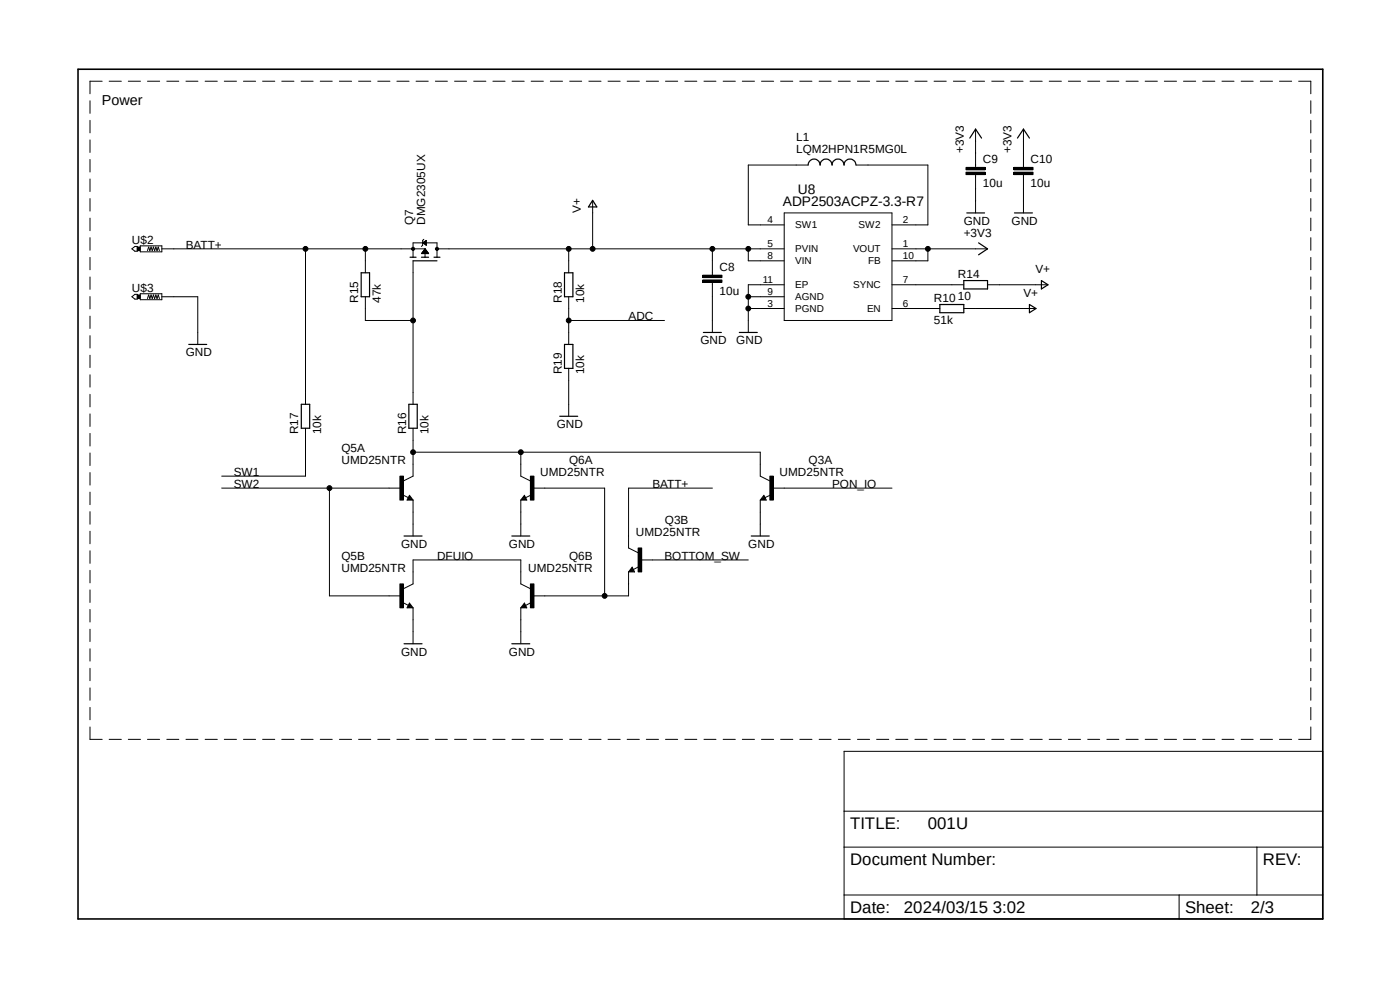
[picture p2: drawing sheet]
<svg xmlns="http://www.w3.org/2000/svg" width="297mm" height="210mm" viewBox="0 0 297 210" stroke-linecap="round" stroke-linejoin="round" font-family="sans-serif">
<path d="M16 14.4l265 181.1M281 14.4l-265 181.1" fill="none" stroke="#fff" stroke-width=".21"/>
<g fill="none" stroke="#000" stroke-width=".21">
<path d="M21.7 17.2h-2.6v2.7M23.2 17.2h2.5M27.2 17.2h2.6M31.3 17.2h2.6M35.4 17.2h2.5M39.5 17.2h2.5M43.5 17.2h2.6M47.6 17.2h2.6M51.6 17.2h2.6M55.7 17.2h2.6M59.8 17.2h2.6M63.9 17.2h2.5"/>
<path d="M67.9 17.2h2.6M72 17.2h2.6M76.1 17.2h2.6M80.1 17.2h2.6M84.2 17.2h2.6M88.3 17.2h2.5M92.4 17.2h2.5M96.4 17.2h2.6M100.5 17.2h2.6M104.6 17.2h2.5M108.6 17.2h2.6M112.7 17.2h2.6"/>
<path d="M116.8 17.2h2.5M120.9 17.2h2.5M124.9 17.2h2.6M129 17.2h2.6M133.1 17.2h2.5M137.1 17.2h2.6M141.2 17.2h2.6M145.3 17.2h2.5M149.4 17.2h2.5M153.4 17.2h2.6M157.5 17.2h2.6M161.5 17.2h2.6"/>
<path d="M165.6 17.2h2.6M169.7 17.2h2.6M173.8 17.2h2.5M177.8 17.2h2.6M181.9 17.2h2.6M186 17.2h2.6M190 17.2h2.6M194.1 17.2h2.6M198.2 17.2h2.5M202.3 17.2h2.5M206.3 17.2h2.6M210.4 17.2h2.6"/>
<path d="M214.5 17.2h2.5M218.5 17.2h2.6M222.6 17.2h2.6M226.7 17.2h2.5M230.8 17.2h2.5M234.8 17.2h2.6M238.9 17.2h2.6M243 17.2h2.5M247 17.2h2.6M251.1 17.2h2.6M255.1 17.2h2.6M259.2 17.2h2.6"/>
<path d="M263.3 17.2h2.6M267.4 17.2h2.6M271.4 17.2h2.6M275.5 17.2h2.6v2.7M19.1 21.4v2.6M19.1 25.5v2.7M19.1 29.7v2.6M19.1 33.8v2.7M19.1 38v2.6M171.4 35h-12.7v12.7h7.7M181.6 35h15.2v12.7h-7.6M204.9 36.5h4.1v.5h-4.1z"/>
<path d="M204.9 35.5h4.1v.5h-4.1zM207 27.4v8.1M207 37v8.2M215.1 36.5h4.1v.5h-4.1zM215.1 35.5h4.1v.5h-4.1zM217.1 27.4v8.1M217.1 37v8.2M278.1 21.4v2.6M278.1 25.5v2.7M278.1 29.7v2.6M278.1 33.8v2.7M278.1 38v2.6"/>
<path d="M19.1 42.1v2.7M19.1 46.3v2.6M19.1 50.4v2.7M19.1 54.6v2.6M19.1 58.8v2.6M28 52.8l.6-.5h.5v1h-.5zM29.1 52.4h.6v.8h-.6zM29.8 52.2h4.5v1.2h-4.5zM31.3 53.2l.2-.8 .3 .8 .2-.8 .3 .8 .3-.8 .2 .8 .3-.8 .2 .8 .3-.8 .2 .8M34.3 52.8h55.9M64.8 52.8v33M77.5 52.8v5.1"/>
<path d="M87.6 54.6v-3.1h5.1v3.1M87.6 55.3v30.5M89.5 53.7h1.4M89.6 53.6h1.2M89.6 53.5h1.2M89.7 51.5l.7-.5v1zM89.7 53.4h1M89.7 51.6h.7M89.7 53.3h.9M89.8 53.3h.8M89.9 51.4h.5M89.9 50.8l-.2 .2v1l-.3 .3"/>
<path d="M89.9 51.6h.5M89.9 53.2h.6M90 53.1h.4M90 51.3h.4M90 51.7h.4M90 53h.3M90.1 52.9h.2M90.1 51.2h.3M90.2 52.8v1.8M90.2 51.8h.2M90.2 52.8l.7 1h-1.5zM90.3 51.1h.1"/>
<path d="M90.3 51.9h.1M90.4 51h.1M90.4 52h.1M92.7 52.8h73.7M120.6 52.8v5.1M125.7 42.6v10.2M149.1 59.4h4.1v.5h-4.1zM149.1 58.4h4.1v.5h-4.1zM151.1 52.8v5.6M151.1 59.9v10.6M158.7 52.8v2.5h7.7M166.4 45.2h22.8v22.8h-22.8z"/>
<path d="M189.2 52.8h20.3M196.8 52.8v2.5h-7.6M278.1 42.1v2.7M278.1 46.3v2.6M278.1 50.4v2.7M278.1 54.6v2.6M278.1 58.8v2.6M19.1 62.9v2.6M19.1 67.1v2.6M19.1 71.2v2.6M19.1 75.4v2.6M19.1 79.5v2.6"/>
<path d="M28 62.9l.6-.5h.5v1.1h-.5zM29.1 62.6h.6v.7h-.6zM29.8 62.3h4.5v1.3h-4.5zM31.3 63.3l.2-.7 .3 .7 .2-.7 .3 .7 .3-.7 .2 .7 .3-.7 .2 .7 .3-.7 .2 .7M34.3 62.9h7.7v10.2M77.5 62.9v5.1h10.1M120.6 68h20.4M120.6 62.9v10.2M120.6 78.1v10.2M158.7 65.4h7.7M158.7 62.9h7.7M166.4 60.4h-7.7v10.1"/>
<path d="M189.2 65.4h10.2M189.2 60.4h15.3M204.5 65.4h15.2M209.5 60.4h12.7M278.1 62.9v2.6M278.1 67.1v2.6M278.1 71.2v2.6M278.1 75.4v2.6M278.1 79.5v2.6M19.1 83.7v2.6M19.1 87.8v2.7M19.1 91.9v2.7"/>
<path d="M19.1 96.1v2.7M64.8 90.8v10.2h-17.8M87.6 90.8v10.2l-2 1M87.6 95.9h73.7v5.1l2 1M110.5 95.9v5.1l2 1M278.1 83.7v2.6M278.1 87.8v2.7M278.1 91.9v2.7M278.1 96.1v2.7M19.1 100.2v2.7M19.1 104.4v2.7M19.1 108.5v2.7"/>
<path d="M19.1 112.7v2.7M19.1 116.8v2.7M47 103.5h38.1M69.9 103.5v22.9h15.2M84.8 101h.8v5.1h-.8zM85.4 105l1.3 .6M86.9 105.1l.7 1h-1.2zM87.6 106.1v7.6M110.5 106.1v7.6M111.3 105.1l.5 1h-1.3zM112.5 101h.8v5.1h-.8zM112.7 105l-1.2 .6"/>
<path d="M113 103.5h15.3v22.9M135.4 116.2h.7v5.1h-.7zM135.9 118.8h22.8M151.1 103.5h-17.8v12.7l2.1 1.1M161.3 106.1v7.6M162.1 105.1l.5 1h-1.3zM163.3 101h.8v5.1h-.8zM163.5 105l-1.2 .6M163.8 103.5h25.4M278.1 100.2v2.7M278.1 104.4v2.7M278.1 108.5v2.7"/>
<path d="M278.1 112.7v2.7M278.1 116.8v2.7M19.1 121v2.7M19.1 125.1v2.7M19.1 129.3v2.7M19.1 133.5v2.6M19.1 137.6v2.7M84.8 123.9h.8v5h-.8zM85.4 127.8l1.3 .6M85.6 124.9l2-1v-5.1h22.9v5.1l2 1M86.9 127.9l.7 1h-1.2zM87.6 128.9v7.7"/>
<path d="M110.5 128.9v7.7M111.3 127.9l.5 1h-1.3zM112.5 123.9h.8v5h-.8zM112.7 127.8l-1.2 .6M133.3 121.3v5.1h-20.3M134.1 120.3l.5 1h-1.3zM135.6 120.2l-1.2 .6M278.1 121v2.7M278.1 125.1v2.7M278.1 129.3v2.7M278.1 133.5v2.6M278.1 137.6v2.7"/>
<path d="M19.1 141.8v2.6M19.1 145.9v2.6M19.1 150.1v2.6M19.1 154.2v2.6h2.6M23.2 156.8h2.5M27.2 156.8h2.6M31.3 156.8h2.6M35.4 156.8h2.5M39.5 156.8h2.5M43.5 156.8h2.6M47.6 156.8h2.6M51.6 156.8h2.6"/>
<path d="M55.7 156.8h2.6M59.8 156.8h2.6M63.9 156.8h2.5M67.9 156.8h2.6M72 156.8h2.6M76.1 156.8h2.6M80.1 156.8h2.6M84.2 156.8h2.6M88.3 156.8h2.5M92.4 156.8h2.5M96.4 156.8h2.6M100.5 156.8h2.6"/>
<path d="M104.6 156.8h2.5M108.6 156.8h2.6M112.7 156.8h2.6M116.8 156.8h2.5M120.9 156.8h2.5M124.9 156.8h2.6M129 156.8h2.6M133.1 156.8h2.5M137.1 156.8h2.6M141.2 156.8h2.6M145.3 156.8h2.5M149.4 156.8h2.5"/>
<path d="M153.4 156.8h2.6M157.5 156.8h2.6M161.5 156.8h2.6M165.6 156.8h2.6M169.7 156.8h2.6M173.8 156.8h2.5M177.8 156.8h2.6M179.1 159.4h101.5v35.5h-101.5zM181.9 156.8h2.6M186 156.8h2.6M190 156.8h2.6M194.1 156.8h2.6"/>
<path d="M198.2 156.8h2.5M202.3 156.8h2.5M206.3 156.8h2.6M210.4 156.8h2.6M214.5 156.8h2.5M218.5 156.8h2.6M222.6 156.8h2.6M226.7 156.8h2.5M230.8 156.8h2.5M234.8 156.8h2.6M238.9 156.8h2.6M243 156.8h2.5"/>
<path d="M247 156.8h2.6M251.1 156.8h2.6M255.1 156.8h2.6M259.2 156.8h2.6M263.3 156.8h2.6M267.4 156.8h2.6M271.4 156.8h2.6M278.1 154.2v2.6h-2.6M278.1 141.8v2.6M278.1 145.9v2.6M278.1 150.1v2.6M179.1 179.7h101.5"/>
<path d="M179.1 172.1h101.5M266.7 179.7v10.2M179.1 189.9h101.5M250.1 189.9v5"/>
<circle cx="64.8" cy="52.8" r=".51"/>
<circle cx="77.5" cy="52.8" r=".51"/>
<circle cx="87.6" cy="52.8" r=".33"/>
<circle cx="92.7" cy="52.8" r=".33"/>
<circle cx="120.6" cy="52.8" r=".51"/>
<circle cx="125.7" cy="52.8" r=".51"/>
<circle cx="151.1" cy="52.8" r=".51"/>
<circle cx="158.7" cy="52.8" r=".51"/>
<circle cx="196.8" cy="52.8" r=".51"/>
<circle cx="87.6" cy="68" r=".51"/>
<circle cx="120.6" cy="68" r=".51"/>
<circle cx="158.7" cy="62.9" r=".51"/>
<circle cx="158.7" cy="65.4" r=".51"/>
<circle cx="87.6" cy="95.9" r=".51"/>
<circle cx="110.5" cy="95.9" r=".51"/>
<circle cx="69.9" cy="103.5" r=".51"/>
<circle cx="128.3" cy="126.4" r=".51"/>
</g>
<path d="M16.6 14.7h264v180.2h-264z" fill="none" stroke="#000" stroke-width=".34"/>
<g fill="none" stroke="#000" stroke-width=".25">
<path d="M171.4 35a1.27 1.27 0 0 1 1.3-1.3 1.27 1.27 0 0 1 1.3 1.3 1.27 1.27 0 0 1 1.3-1.3 1.27 1.27 0 0 1 1.2 1.3 1.27 1.27 0 0 1 1.3-1.3 1.27 1.27 0 0 1 1.3 1.3 1.27 1.27 0 0 1 1.2-1.3 1.27 1.27 0 0 1 1.3 1.3M205.7 29.3l1.3-1.9 1.2 1.9M215.9 29.3l1.2-1.9 1.3 1.9M76.6 57.9h1.8v5h-1.8zM87 54.6h1.3M87.6 55.3h5.1M89.4 54.6h1.5M92.1 54.6h1.2M119.8 57.9h1.7v5h-1.7zM125.7 42.5l.9 1.4h-1.8zM204.5 59.5h5v1.8h-5zM205.1 45.2h3.8"/>
<path d="M207.6 51.5l1.9 1.3-1.9 1.3M215.2 45.2h3.8M220.9 59.5l1.4 .9-1.4 .9zM40 73.1h3.9M119.8 73.1h1.7v5h-1.7zM149.2 70.5h3.8M156.8 70.5h3.9M199.4 64.6h5.1v1.7h-5.1zM218.4 64.6l1.4 .8-1.4 .9zM63.9 85.8h1.8v5h-1.8zM86.7 85.8h1.8v5h-1.8zM118.7 88.3h3.9"/>
<path d="M85.7 113.7h3.8M86.9 105.6l.1 .2h-.4l.3-.5 .5 .7h-.8M108.6 113.7h3.8M111.3 105.6l-.2 .2h.4l-.2-.5-.6 .7h.8M159.4 113.7h3.8M162.1 105.6l-.2 .2h.4l-.2-.5-.6 .7h.8M85.7 136.6h3.8M86.9 128.4l.1 .3h-.4l.3-.5 .5 .6h-.8M108.6 136.6h3.8M111.3 128.4l-.2 .3h.4l-.2-.5-.6 .6h.8M134.1 120.8l-.1 .3h.4l-.3-.5-.5 .6h.8"/>
</g>
<g fill="#000">
<path d="M204.9 36.5h4.1v.5h-4.1z" fill-rule="evenodd"/>
<path d="M204.9 35.5h4.1v.5h-4.1z" fill-rule="evenodd"/>
<path d="M215.1 36.5h4.1v.5h-4.1z" fill-rule="evenodd"/>
<path d="M215.1 35.5h4.1v.5h-4.1z" fill-rule="evenodd"/>
<path d="M29.1 52.4h.6v.8h-.6z" fill-rule="evenodd"/>
<path d="M149.1 59.4h4.1v.5h-4.1z" fill-rule="evenodd"/>
<path d="M149.1 58.4h4.1v.5h-4.1z" fill-rule="evenodd"/>
<path d="M29.1 62.6h.6v.7h-.6z" fill-rule="evenodd"/>
<path d="M84.8 101h.8v5.1h-.8z" fill-rule="evenodd"/>
<path d="M112.5 101h.8v5.1h-.8z" fill-rule="evenodd"/>
<path d="M135.4 116.2h.7v5.1h-.7z" fill-rule="evenodd"/>
<path d="M163.3 101h.8v5.1h-.8z" fill-rule="evenodd"/>
<path d="M84.8 123.9h.8v5h-.8z" fill-rule="evenodd"/>
<path d="M112.5 123.9h.8v5h-.8z" fill-rule="evenodd"/>
<circle cx="64.8" cy="52.8" r=".51"/>
<circle cx="77.5" cy="52.8" r=".51"/>
<circle cx="87.6" cy="52.8" r=".33"/>
<circle cx="92.7" cy="52.8" r=".33"/>
<circle cx="120.6" cy="52.8" r=".51"/>
<circle cx="125.7" cy="52.8" r=".51"/>
<circle cx="151.1" cy="52.8" r=".51"/>
<circle cx="158.7" cy="52.8" r=".51"/>
<circle cx="196.8" cy="52.8" r=".51"/>
<circle cx="87.6" cy="68" r=".51"/>
<circle cx="120.6" cy="68" r=".51"/>
<circle cx="158.7" cy="62.9" r=".51"/>
<circle cx="158.7" cy="65.4" r=".51"/>
<circle cx="87.6" cy="95.9" r=".51"/>
<circle cx="110.5" cy="95.9" r=".51"/>
<circle cx="69.9" cy="103.5" r=".51"/>
<circle cx="128.3" cy="126.4" r=".51"/>
</g>
<g font-size="3.6">
<text x="180.3" y="175.9">TITLE:</text>
<text x="196.9" y="175.9">001U</text>
<text x="180.3" y="183.5">Document Number:</text>
<text x="267.9" y="183.5">REV:</text>
<text x="180.3" y="193.7">Date:</text>
<text x="191.8" y="193.7">2024/03/15 3:02</text>
<text x="251.4" y="193.7">Sheet:</text>
<text x="265.4" y="193.7">2/3</text>
</g>
<text font-size="3" x="21.6" y="22.3">Power</text>
<g font-size="2.9">
<text x="169.2" y="41.1">U8</text>
<text x="166.1" y="43.6">ADP2503ACPZ-3.3-R7</text>
</g>
<g font-size="2.5">
<text x="168.9" y="29.9">L1</text>
<text x="168.9" y="32.5">LQM2HPN1R5MG0L</text>
<text x="204.5" y="32.5" transform="rotate(-90 204.5 32.5)">+3V3</text>
<text x="208.5" y="34.6">C9</text>
<text x="214.6" y="32.5" transform="rotate(-90 214.6 32.5)">+3V3</text>
<text x="218.7" y="34.6">C10</text>
<text x="208.5" y="39.7">10u</text>
<text x="218.7" y="39.7">10u</text>
<text x="87.6" y="47.7" transform="rotate(-90 87.6 47.7)">Q7</text>
<text x="90.2" y="47.7" transform="rotate(-90 90.2 47.7)">DMG2305UX</text>
<text x="123.2" y="45.2" transform="rotate(-90 123.2 45.2)">V+</text>
<text x="204.5" y="47.7">GND</text>
<text x="214.6" y="47.7">GND</text>
<text x="28" y="51.8">U$2</text>
<text x="39.4" y="52.8">BATT+</text>
<text x="204.5" y="50.3">+3V3</text>
<text x="152.7" y="57.5">C8</text>
<text x="203.2" y="58.9">R14</text>
<text x="219.7" y="57.9">V+</text>
<text x="28" y="61.9">U$3</text>
<text x="76" y="64.2" transform="rotate(-90 76 64.2)">R15</text>
<text x="80.8" y="64.2" transform="rotate(-90 80.8 64.2)">47k</text>
<text x="119.2" y="64.2" transform="rotate(-90 119.2 64.2)">R18</text>
<text x="124" y="64.2" transform="rotate(-90 124 64.2)">10k</text>
<text x="152.7" y="62.6">10u</text>
<text x="198.1" y="64">R10</text>
<text x="203.2" y="63.7">10</text>
<text x="217.1" y="63">V+</text>
<text x="133.4" y="68">ADC</text>
<text x="198.1" y="68.8">51k</text>
<text x="39.4" y="75.6">GND</text>
<text x="148.6" y="73.1">GND</text>
<text x="156.2" y="73.1">GND</text>
<text x="119.2" y="79.4" transform="rotate(-90 119.2 79.4)">R19</text>
<text x="124" y="79.4" transform="rotate(-90 124 79.4)">10k</text>
<text x="63.3" y="92.1" transform="rotate(-90 63.3 92.1)">R17</text>
<text x="68.1" y="92.1" transform="rotate(-90 68.1 92.1)">10k</text>
<text x="72.4" y="95.9">Q5A</text>
<text x="86.1" y="92.1" transform="rotate(-90 86.1 92.1)">R16</text>
<text x="90.9" y="92.1" transform="rotate(-90 90.9 92.1)">10k</text>
<text x="118.1" y="90.8">GND</text>
<text x="49.6" y="101">SW1</text>
<text x="72.4" y="98.5">UMD25NTR</text>
<text x="114.6" y="101">UMD25NTR</text>
<text x="120.7" y="98.5">Q6A</text>
<text x="165.4" y="101">UMD25NTR</text>
<text x="171.5" y="98.5">Q3A</text>
<text x="49.6" y="103.5">SW2</text>
<text x="138.4" y="103.5">BATT+</text>
<text x="176.5" y="103.5">PON_IO</text>
<text x="134.9" y="113.7">UMD25NTR</text>
<text x="141.1" y="111.2">Q3B</text>
<text x="72.4" y="118.8">Q5B</text>
<text x="85.1" y="116.2">GND</text>
<text x="92.7" y="118.8">DFUIO</text>
<text x="108" y="116.2">GND</text>
<text x="120.7" y="118.8">Q6B</text>
<text x="141" y="118.8">BOTTOM_SW</text>
<text x="158.8" y="116.2">GND</text>
<text x="72.4" y="121.3">UMD25NTR</text>
<text x="112.1" y="121.3">UMD25NTR</text>
<text x="85.1" y="139.1">GND</text>
<text x="108" y="139.1">GND</text>
</g>
<g font-size="2.1">
<text x="162.9" y="47.3">4</text>
<text x="191.6" y="47.3">2</text>
<text x="162.9" y="52.4">5</text>
<text x="168.7" y="48.5">SW1</text>
<text x="168.7" y="53.6">PVIN</text>
<text x="181" y="53.6">VOUT</text>
<text x="182.2" y="48.5">SW2</text>
<text x="191.6" y="52.4">1</text>
<text x="162.9" y="54.9">8</text>
<text x="168.7" y="56.1">VIN</text>
<text x="184.1" y="56.1">FB</text>
<text x="191.6" y="54.9">10</text>
<text x="161.8" y="60">11</text>
<text x="162.9" y="65.1">3</text>
<text x="162.9" y="62.6">9</text>
<text x="168.7" y="63.7">AGND</text>
<text x="168.7" y="61.2">EP</text>
<text x="181" y="61.2">SYNC</text>
<text x="191.6" y="65.1">6</text>
<text x="191.6" y="60">7</text>
<text x="168.7" y="66.3">PGND</text>
<text x="183.9" y="66.3">EN</text>
</g>
</svg>
